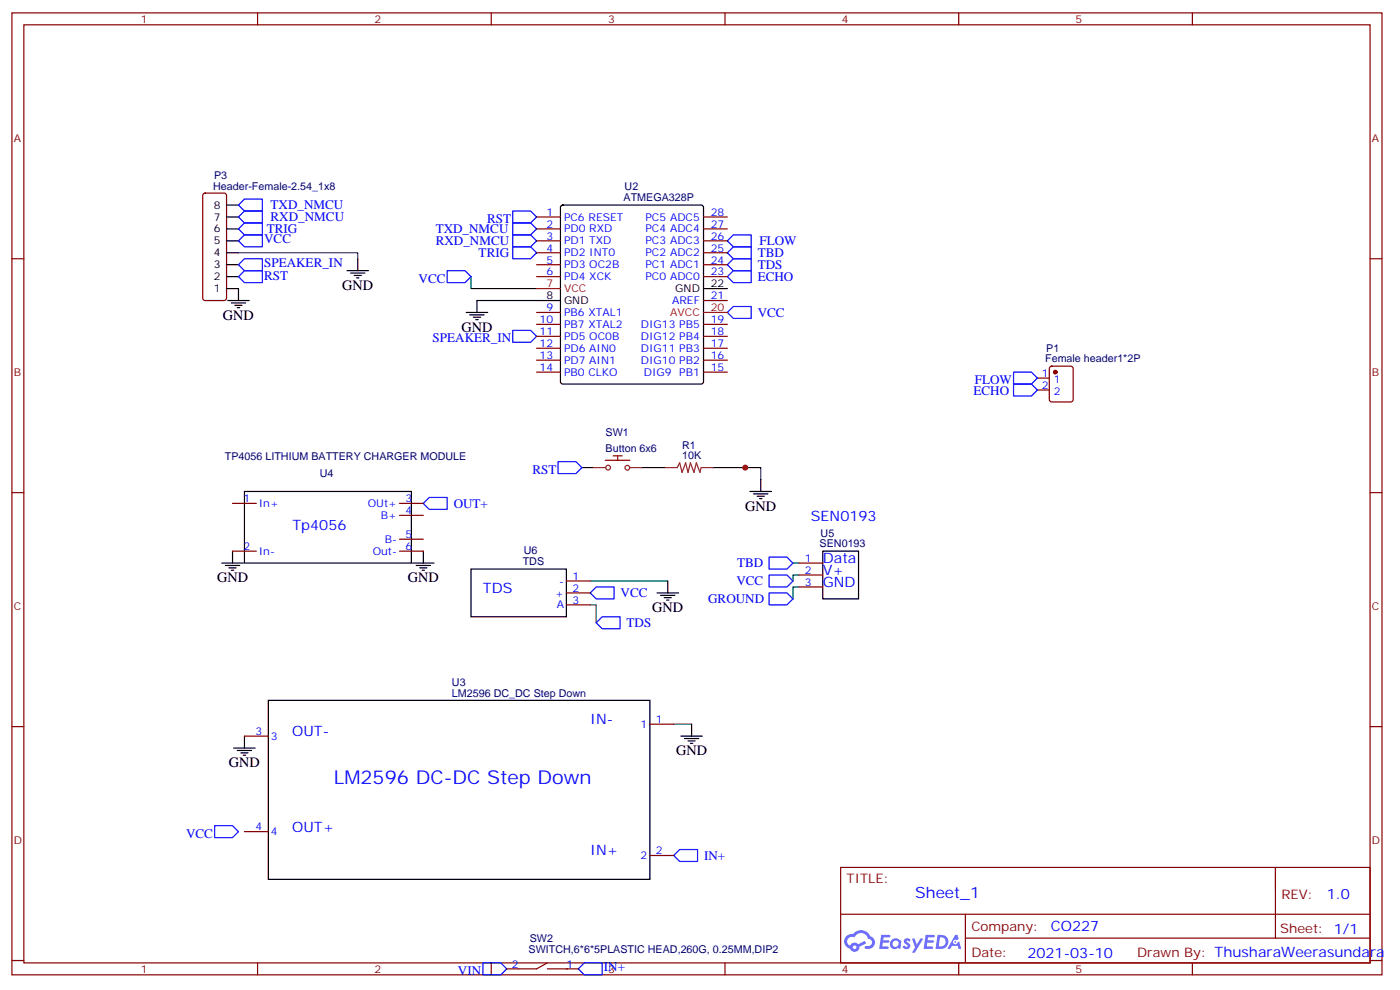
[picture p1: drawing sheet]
<svg xmlns="http://www.w3.org/2000/svg" width="414mm" height="293mm" viewBox="0 0 414 293" stroke-linecap="round" stroke-linejoin="round" font-family="sans-serif">
<g fill="none" stroke="#870000" stroke-width=".35">
<path d="M3.5 3.8h405.4v284.3h-405.4zM7.1 7.3h398.2v277.3h-398.2zM76.2 3.8v3.5M145.3 3.8v3.5M214.5 3.8v3.5M283.6 3.8v3.5M352.8 3.8v3.5M3.5 76.5h3.6M405.3 76.5h3.6M3.5 145.6h3.6M405.3 145.6h3.6M3.5 214.8h3.6"/>
<path d="M405.3 214.8h3.6M248.7 256.4h156.6v28.2h-156.6zM377.3 256.4v20.9M248.7 270.2h156.5M285.6 277.3h119.6M285.6 270.2v14.2M3.5 283.9h3.6M76.2 284.6v3.5M145.3 284.6v3.5M214.5 284.6v3.5M283.6 284.6v3.5M352.8 284.6v3.5"/>
<path d="M405.3 283.9h3.6"/>
</g>
<g fill="#5487ff">
<path d="M267.7 277.6a1.22 1.22 0 0 1 1.7 .2l-.4 .6a.47 .47 0 0 0-.3-.4 .47 .47 0 0 0-.5 .2l.1 .2a1.14 1.14 0 0 1 .8 1.8 1.14 1.14 0 0 1-1.9 0l-.2-.2 .5-.6 .7 .5a.29 .29 0 0 0 .3-.3 .29 .29 0 0 0-.2-.3 1.04 1.04 0 0 1-.6-1.7z"/>
<path d="M260.7 276.3h2.4l.3 .2-.2 .5-1.8 .1-.1 .8h1.5l.3 .4-.3 .4h-1.6l-.2 1.1h1.7l.2 .3-.2 .3-2.6 .1z"/>
<path d="M273.8 276.3h2.4l.3 .2-.1 .5-1.8 .1-.2 .8h1.6l.3 .4-.4 .4h-1.6l-.1 1.1h1.7l.2 .3-.2 .3-2.6 .1z"/>
<path d="M282.6 276.3h.7l.3 1.3-.6 .3a.69 .69 0 0 0-1 .3 .69 .69 0 0 0 .4 .9 .69 .69 0 0 0 .9-.6l.5-.2 .6 2.2h-.8l-.2-.9h-1.8l-.5 .9h-.8z"/>
<path d="M269.8 277.4h.8l.6 1.8 1.1-1.8h.9l-2.6 4.2h-.8l.9-1.5z"/>
<path d="M277.4 276.3l-.6 4.2h1.3a2.11 2.11 0 0 0 2.5-2.1 2.11 2.11 0 0 0-2.5-2.1zM278.1 277.1a1.39 1.39 0 0 1 1.7 1.4 1.39 1.39 0 0 1-1.8 1.3h-.3z"/>
<path d="M263.7 277.9a1.54 1.54 0 0 0-.1 2.2 1.54 1.54 0 0 0 2.2 .1l.6 .3 .3-2.3-.2-.3h-.4a1.49 1.49 0 0 0-2.4 0zM264 278.9a.94 .94 0 0 1 1.8 0 .94 .94 0 0 1-1.8 0z"/>
<path d="M250.4 276.7a2.18 2.18 0 0 0 1.1 3.7 1.44 1.44 0 0 0 1.6 .9 1.44 1.44 0 0 0 1.2-1.4l2-1.1-.5-.7-1.9 1a1.47 1.47 0 0 0-2.4 .4 1.39 1.39 0 0 1-.7-1.9 1.39 1.39 0 0 1 2-.5 2.12 2.12 0 0 1 2.2-1.3 2.12 2.12 0 0 1 1.9 1.7 1.14 1.14 0 0 1 1.1 1.4 1.14 1.14 0 0 1-1.7 .7 .43 .43 0 0 0-.5 .4 .43 .43 0 0 0 .4 .5 1.98 1.98 0 0 0 2.5-1.2 1.98 1.98 0 0 0-1.2-2.6 3.1 3.1 0 0 0-5.3-.6l-.9 .1zM252.3 280a.55 .55 0 0 1 1.1 0 .55 .55 0 0 1-1.1 0z"/>
<circle cx="282.6" cy="278.4" r=".26"/>
</g>
<g fill="none" stroke="#008700" stroke-width=".35">
<path d="M70.6 74.7h35.2v1.8M139.3 81.8v3.5h19.4M141.1 88.8h17.6M172.2 138.2h3.5M189.8 138.2h7M211 138.2h9.5v.4M220.5 138.2h4.6v3.5M174.6 178.8h1.8v5.3M174.6 171.7h23M234.6 166.4h1.8M236.4 170h-1.8v1.7M236.4 173.5h-1.8v3.5"/>
<path d="M199.3 214.1h5.3"/>
</g>
<g fill="none" stroke="#000" stroke-width=".35">
<path d="M67 78.2h3.6M67 74.7h3.6M67 71.2h3.6M67 67.7h3.6M67 64.1h3.6M67 60.6h3.6M105.8 76.5v3.5M166 60.8l.5-.2h40.9l.5 .2 .2 .5v51.5l-.2 .5-.5 .2h-40.9l-.5-.2-.2-.5v-51.5zM67 85.3h3.6v3.5M67 81.8h3.6M67.4 88.8h6.3M68.4 89.5h4.3"/>
<path d="M69.5 90.2h2.1M70.2 90.9h.7M102.7 80h6.3M103.7 80.7h4.2M104.8 81.4h2.1M105.5 82.1h.7M137.9 92.4h6.4M139 93.1h4.2M140.1 93.8h2.1M140.8 94.5h.7M141.1 88.8v3.6M158.7 88.8h7.1"/>
<path d="M208.1 85.3h7.1M72.3 145.3h49.4v21.1h-49.4zM221.9 145.3h6.3M223 146h4.2M224 146.7h2.1M224.7 147.4h.7M225.1 141.7v3.6M65.6 166.4h6.4M66.7 167.1h4.2M67.7 167.9h2.1M68.4 168.6h.7M68.8 162.9v3.5"/>
<path d="M122.1 166.4h6.3M123.1 167.1h4.3M124.2 167.9h2.1M124.9 168.6h.7M125.2 162.9v3.5M139.3 168.2h28.3v14.1h-28.3zM194.4 175.3h6.3M195.4 176h4.3M196.5 176.7h2.1M197.2 177.4h.7M197.6 171.7v3.6M243.4 162.9h10.6v14.1h-10.6z"/>
<path d="M72.3 217.6v3.5M79.4 207h112.9v52.9h-112.9zM201.4 217.6h6.4M202.5 218.3h4.2M203.6 219h2.1M204.3 219.7h.7M204.6 214.1v3.5M69.1 221.1h6.4M70.2 221.8h4.2M71.3 222.5h2.1M72 223.2h.7"/>
</g>
<g fill="none" stroke="#00f" stroke-width=".35">
<path d="M70.6 60.6l1.7-1.8h5.3v3.6h-5.3zM70.6 64.1l1.7-1.7h5.3v3.5h-5.3zM70.6 67.7l1.7-1.8h5.3v3.5h-5.3zM70.6 71.2l1.7-1.8h5.3v3.6h-5.3zM70.6 78.2l1.7-1.7h5.3v3.5h-5.3zM151.7 69.4h5.3l1.7 1.8-1.7 1.8h-5.3zM151.7 65.9h5.3l1.7 1.8-1.7 1.7h-5.3zM151.7 62.4h5.3l1.7 1.7-1.7 1.8h-5.3zM151.7 73h5.3l1.7 1.7-1.7 1.8h-5.3zM215.2 78.2l1.8-1.7h5.2v3.5h-5.2zM215.2 74.7l1.8-1.7h5.2v3.5h-5.2zM217 69.4h5.2v3.6h-5.2l-1.8-1.8z"/>
<path d="M70.6 81.8l1.7-1.8h5.3v3.5h-5.3zM132.3 80h5.3l1.7 1.8-1.7 1.7h-5.3zM151.7 97.6h5.3l1.7 1.8-1.7 1.8h-5.3zM215.2 92.4l1.8-1.8h5.2v3.5h-5.2zM215.2 81.8l1.8-1.8h5.2v3.5h-5.2zM299.9 110h5.3l1.7 1.8-1.7 1.7h-5.3zM299.9 113.5h5.3l1.7 1.8-1.7 1.8h-5.3zM165.1 136.5h5.3l1.8 1.7-1.8 1.8h-5.3zM125.2 148.8l1.8-1.8h5.3v3.6h-5.3zM174.6 175.3l1.8-1.8h5.3v3.5h-5.3zM227.5 164.7h5.3l1.8 1.7-1.8 1.8h-5.3zM227.5 170h5.3l1.8 1.7-1.8 1.8h-5.3z"/>
<path d="M227.5 175.3h5.3l1.8 1.7-1.8 1.8h-5.3zM176.4 184.1l1.8-1.8h5.2v3.5h-5.2zM63.5 244.1h5.3l1.8 1.7-1.8 1.8h-5.3zM199.3 252.9l1.8-1.8h5.3v3.5h-5.3zM142.9 284.6h5.3l1.7 1.8-1.7 1.7h-5.3zM172.9 284.6h5.3v3.5h-5.3l-1.8-1.7z"/>
</g>
<g fill="none" stroke="#870000" stroke-width=".35">
<path d="M60.2 57.3l.5-.2h5.6l.5 .2 .2 .5v30.3l-.2 .5-.5 .2h-5.6l-.5-.2-.2-.5v-30.3zM158.7 64.1h7.1M158.7 67.7h7.1M158.7 71.2h7.1M158.7 74.7h7.1M158.7 78.2h7.1M208.1 64.1h7.1M208.1 67.7h7.1M208.1 71.2h7.1M208.1 74.7h7.1M208.1 78.2h7.1M158.7 81.8h7.1"/>
<path d="M158.7 92.4h7.1M158.7 95.9h7.1M158.7 99.4h7.1M208.1 81.8h7.1M208.1 95.9h7.1M208.1 99.4h7.1M208.1 88.8h7.1M158.7 102.9h7.1M158.7 106.5h7.1M158.7 110h7.1M208.1 102.9h7.1M208.1 106.5h7.1"/>
<path d="M208.1 110h7.1M306.9 111.8h3.5M306.9 115.3h3.5M310.7 108.4l.4-.2h5.7l.6 .5 .1 9.4-.5 .7h-5.9l-.6-.4-.1-9.5zM68.8 148.8h7M118.2 148.8h7M118.2 159.4h7M118.2 152.3h7M68.8 162.9h7M118.2 162.9h7M167.6 171.7h7M167.6 175.3h7"/>
<path d="M167.6 178.8h7M236.4 166.4h7M236.4 170h7M236.4 173.5h7M72.3 217.6h7.1M192.3 214.1h7M72.3 245.8h7.1M192.3 252.9h7M161.9 284.6l-3.2 1.8h-8.8M161.9 286.4h9.2"/>
</g>
<path d="M158.7 85.3h7.1M208.1 92.4h7.1" fill="none" stroke="#f00" stroke-width=".35"/>
<path d="M179.1 136.1h7.3M181.4 134.7h2.7M182.7 134.8v1.3" fill="none" stroke="#900" stroke-width=".35"/>
<g fill="none" stroke="#8c2424" stroke-width=".35">
<path d="M175.7 138.2h3.5M186.3 138.2h3.5M196.8 138.2h3.6l.7-1.4 .7 2.8 1-2.8 .8 2.8 .7-2.8 1 2.8 .7-2.8 1.1 2.8 .3-1.4h3.6"/>
<circle cx="179.9" cy="138.2" r=".71"/>
<circle cx="185.6" cy="138.3" r=".71"/>
</g>
<circle cx="312.2" cy="110" r=".53" fill="#870000" stroke="#870000" stroke-width=".35"/>
<circle cx="220.5" cy="138.2" r=".88" fill="#c00"/>
<text font-size="5.6" fill="#00f" x="98.8" y="231.7">LM2596 DC-DC Step Down</text>
<text font-size="4.6" fill="#00f" x="270.8" y="265.4">Sheet_1</text>
<g font-size="4.2">
<text x="101.2" y="85.7">GND</text>
<text x="66" y="94.5">GND</text>
<text x="136.5" y="98">GND</text>
<text x="220.5" y="150.9">GND</text>
<text x="64.2" y="172.1">GND</text>
<text x="120.6" y="172.1">GND</text>
<text x="193" y="180.9">GND</text>
<text x="67.7" y="226.8">GND</text>
<text x="200" y="223.2">GND</text>
</g>
<g font-size="4.2" fill="#00f">
<text x="239.9" y="154.1">SEN0193</text>
<text x="86.5" y="156.6">Tp4056</text>
<text x="243.4" y="166.4">Data</text>
<text x="243.4" y="170">V+</text>
<text x="243.4" y="173.5">GND</text>
<text x="142.9" y="175.3">TDS</text>
<text x="174.6" y="214.1">IN-</text>
<text x="86.4" y="217.6">OUT-</text>
<text x="86.4" y="245.8">OUT+</text>
<text x="174.6" y="252.9">IN+</text>
<text x="392.5" y="265.7">1.0</text>
<text x="310.9" y="275.2">CO227</text>
<text x="304" y="283">2021-03-10</text>
</g>
<g font-size="3.9" fill="#00f">
<text x="80.1" y="65.4">RXD_NMCU</text>
<text x="80.1" y="61.8">TXD_NMCU</text>
<text x="144.1" y="65.9">RST</text>
<text x="78.1" y="72">VCC</text>
<text x="78.9" y="68.9">TRIG</text>
<text x="128.9" y="69">TXD_NMCU</text>
<text x="128.9" y="72.5">RXD_NMCU</text>
<text x="141.6" y="76">TRIG</text>
<text x="224.2" y="76">TBD</text>
<text x="224.7" y="72.5">FLOW</text>
<text x="78.1" y="79">SPEAKER_IN</text>
<text x="78.1" y="82.6">RST</text>
<text x="123.8" y="83.5">VCC</text>
<text x="224.2" y="79.6">TDS</text>
<text x="224.2" y="83.1">ECHO</text>
<text x="224.2" y="93.7">VCC</text>
<text x="128" y="101.2">SPEAKER_IN</text>
<text x="288.4" y="113.5">FLOW</text>
<text x="288" y="116.6">ECHO</text>
<text x="157.5" y="140">RST</text>
<text x="134.2" y="150.1">OUT+</text>
<text x="218.1" y="167.6">TBD</text>
<text x="217.9" y="172.9">VCC</text>
<text x="183.6" y="176.6">VCC</text>
<text x="209.5" y="178.2">GROUND</text>
<text x="185.4" y="185.4">TDS</text>
<text x="55.1" y="247.6">VCC</text>
<text x="208.3" y="254.2">IN+</text>
<text x="178.7" y="287.1">IN+</text>
<text x="135.5" y="288.1">VIN</text>
</g>
<g font-size="3.9" fill="#800">
<text x="250.5" y="261">TITLE:</text>
<text x="379.1" y="265.7">REV:</text>
<text x="287.4" y="275.2">Company:</text>
<text x="378.7" y="275.8">Sheet: 1/1</text>
<text x="287.4" y="282.9">Date:</text>
<text x="336.4" y="282.9">Drawn By: ThusharaWeerasundara</text>
</g>
<g font-size="3.2" fill="#800">
<text x="41.6" y="6.8">1</text>
<text x="110.8" y="6.8">2</text>
<text x="179.9" y="6.8">3</text>
<text x="249.1" y="6.8">4</text>
<text x="318.2" y="6.8">5</text>
<text x="4.1" y="41.9">A</text>
<text x="405.9" y="41.9">A</text>
<text x="4.1" y="111.1">B</text>
<text x="405.9" y="111.1">B</text>
<text x="4.1" y="180.2">C</text>
<text x="405.9" y="180.2">C</text>
<text x="4.1" y="249.3">D</text>
<text x="405.9" y="249.3">D</text>
<text x="41.6" y="287.6">1</text>
<text x="110.8" y="287.6">2</text>
<text x="179.9" y="287.6">3</text>
<text x="249.1" y="287.6">4</text>
<text x="318.2" y="287.6">5</text>
</g>
<g font-size="3.2" fill="#000080">
<text x="63.4" y="53">P3</text>
<text x="63.1" y="56">Header-Female-2.54_1x8</text>
<text x="184.5" y="59.3">ATMEGA328P</text>
<text x="184.8" y="56.2">U2</text>
<text x="309.2" y="107.1">Female header1*2P</text>
<text x="309.6" y="103.9">P1</text>
<text x="179.2" y="128.8">SW1</text>
<text x="66.5" y="136">TP4056 LITHIUM BATTERY CHARGER MODULE</text>
<text x="179.2" y="133.7">Button 6x6</text>
<text x="201.8" y="135.7">10K</text>
<text x="201.8" y="132.7">R1</text>
<text x="94.6" y="141">U4</text>
<text x="242.5" y="161.6">SEN0193</text>
<text x="242.8" y="158.6">U5</text>
<text x="154.7" y="166.9">TDS</text>
<text x="154.9" y="163.9">U6</text>
<text x="133.7" y="202.9">U3</text>
<text x="133.7" y="206">LM2596 DC_DC Step Down</text>
<text x="156.4" y="281.7">SWITCH,6*6*5PLASTIC HEAD,260G, 0.25MM,DIP2</text>
<text x="156.7" y="278.6">SW2</text>
</g>
<g font-size="3.2">
<text x="63.2" y="65.2">7</text>
<text x="63.2" y="61.7">8</text>
<text x="63.2" y="68.7">6</text>
<text x="63.2" y="75.8">4</text>
<text x="63.2" y="72.2">5</text>
<text x="63.2" y="82.8">2</text>
<text x="63.2" y="79.3">3</text>
<text x="63.2" y="86.4">1</text>
<text x="161.7" y="88.5">8</text>
<text x="166.9" y="89.9">GND</text>
<text x="199.8" y="86.4">GND</text>
<text x="210.3" y="84.9">22</text>
</g>
<g font-size="3.2" fill="#00f">
<text x="161.7" y="63.8">1</text>
<text x="166.9" y="65.2">PC6 RESET</text>
<text x="191" y="65.2">PC5 ADC5</text>
<text x="210.3" y="63.8">28</text>
<text x="161.7" y="67.3">2</text>
<text x="161.7" y="70.8">3</text>
<text x="166.9" y="68.7">PD0 RXD</text>
<text x="191" y="68.7">PC4 ADC4</text>
<text x="210.3" y="70.8">26</text>
<text x="210.3" y="67.3">27</text>
<text x="161.7" y="74.4">4</text>
<text x="161.7" y="77.9">5</text>
<text x="166.9" y="72.2">PD1 TXD</text>
<text x="166.9" y="75.8">PD2 INT0</text>
<text x="191" y="75.8">PC2 ADC2</text>
<text x="191" y="72.2">PC3 ADC3</text>
<text x="210.3" y="77.9">24</text>
<text x="210.3" y="74.4">25</text>
<text x="161.7" y="81.4">6</text>
<text x="166.9" y="79.3">PD3 OC2B</text>
<text x="166.9" y="82.8">PD4 XCK</text>
<text x="191" y="82.8">PC0 ADC0</text>
<text x="191" y="79.3">PC1 ADC1</text>
<text x="210.3" y="81.4">23</text>
<text x="198.9" y="89.9">AREF</text>
<text x="210.3" y="88.5">21</text>
<text x="159.7" y="95.5">10</text>
<text x="161.7" y="92">9</text>
<text x="166.9" y="93.4">PB6 XTAL1</text>
<text x="210.3" y="95.5">19</text>
<text x="159.7" y="99.1">11</text>
<text x="166.9" y="96.9">PB7 XTAL2</text>
<text x="166.9" y="100.5">PD5 OC0B</text>
<text x="189.6" y="100.5">DIG12 PB4</text>
<text x="189.6" y="96.9">DIG13 PB5</text>
<text x="210.3" y="99.1">18</text>
<text x="159.7" y="102.6">12</text>
<text x="159.7" y="106.1">13</text>
<text x="166.9" y="104">PD6 AIN0</text>
<text x="166.9" y="107.5">PD7 AIN1</text>
<text x="189.6" y="107.5">DIG10 PB2</text>
<text x="189.6" y="104">DIG11 PB3</text>
<text x="210.3" y="106.1">16</text>
<text x="210.3" y="102.6">17</text>
<text x="159.7" y="109.6">14</text>
<text x="166.9" y="111.1">PB0 CLKO</text>
<text x="190.5" y="111.1">DIG9</text>
<text x="201" y="111.1">PB1</text>
<text x="210.3" y="109.6">15</text>
<text x="308.3" y="111.4">1</text>
<text x="311.7" y="113.2">1</text>
<text x="308.3" y="114.9">2</text>
<text x="311.7" y="116.7">2</text>
<text x="72.1" y="148.4">1</text>
<text x="76.6" y="149.9">In+</text>
<text x="108.8" y="149.9">OUt+</text>
<text x="119.9" y="148.4">3</text>
<text x="112.7" y="153.4">B+</text>
<text x="119.9" y="152">4</text>
<text x="113.9" y="160.4">B-</text>
<text x="119.9" y="159">5</text>
<text x="72.1" y="162.6">2</text>
<text x="76.6" y="164">In-</text>
<text x="110.3" y="164">Out-</text>
<text x="119.9" y="162.6">6</text>
<text x="238.1" y="166.1">1</text>
<text x="165.4" y="172.8">-</text>
<text x="169.3" y="171.4">1</text>
<text x="238.1" y="169.6">2</text>
<text x="238.1" y="173.1">3</text>
<text x="164.3" y="176.3">+</text>
<text x="164.7" y="179.8">A</text>
<text x="169.3" y="174.9">2</text>
<text x="169.3" y="178.4">3</text>
<text x="189.5" y="215.1">1</text>
<text x="194" y="213.7">1</text>
<text x="75.6" y="217.2">3</text>
<text x="80.1" y="218.7">3</text>
<text x="75.6" y="245.5">4</text>
<text x="80.1" y="246.9">4</text>
<text x="189.5" y="253.9">2</text>
<text x="194" y="252.5">2</text>
<text x="151.4" y="286">2</text>
<text x="167.6" y="286">1</text>
</g>
<g font-size="3.2" fill="#f00">
<text x="161.7" y="84.9">7</text>
<text x="166.9" y="86.4">VCC</text>
<text x="198.3" y="93.4">AVCC</text>
<text x="210.3" y="92">20</text>
</g>
</svg>
